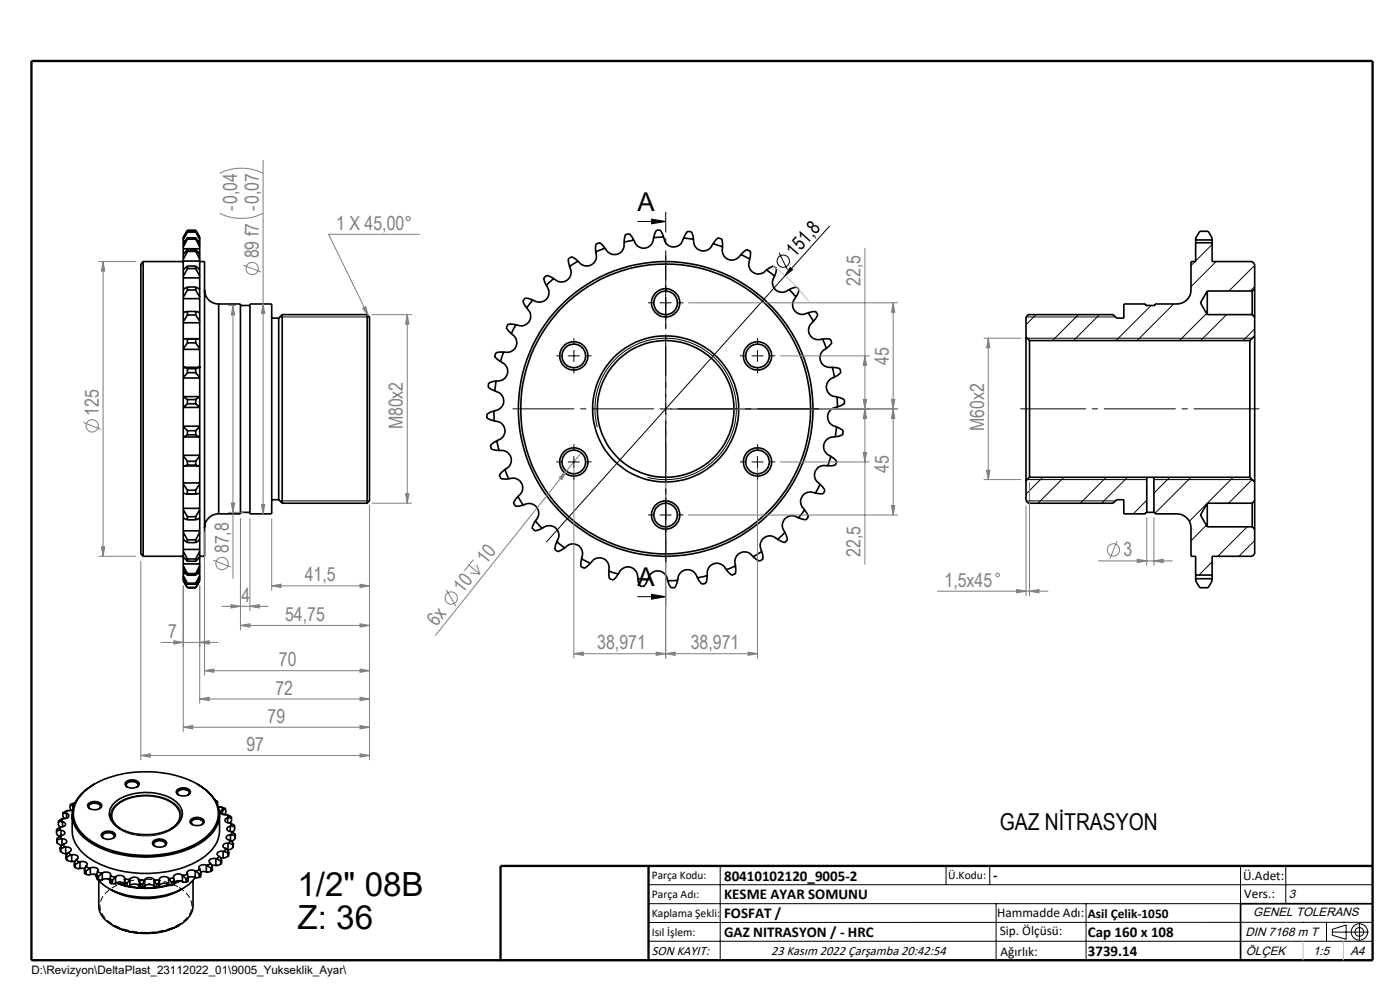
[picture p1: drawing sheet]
<svg xmlns="http://www.w3.org/2000/svg" width="297mm" height="210mm" viewBox="0 0 297 210" stroke-linecap="round" stroke-linejoin="round" font-family="sans-serif">
<g fill="none" stroke="#000" stroke-width=".35">
<path d="M30.4 55.5v62.5M30.4 55.5l-.5 .5v61.5l.5 .5M30.4 55.5h8.5M38.9 58.9v2.5M38.9 58.6v.3M38.9 55.4v1.9M38.9 55v.4M38.9 54v1M38.9 52.8v1.2M38.9 52.3v.5M38.9 51.7v.6M38.9 51.2v.5"/>
<path d="M38.9 50.8v.4M38.9 50.5v.3M38.9 50.5l.9-1.7h1.7l.9 1.7M38.9 58.9h3.5M38.9 55.4h3.5M38.9 52.8h3.5M38.9 51.2h.3M39.8 57l-.9 1.6M39.8 56.4a1.73 1.73 0 0 0-.9 2v.2M39.8 56.4v.6M39.8 53.3l-.9 1.7M39.8 52.9l-.9 1.1"/>
<path d="M39.8 52.9v.4M39.8 50.7l-.9 1.6M39.8 50.4l-.9 1.3M39.8 50.4v.3M39.8 49.2l-.9 1.6M39.8 49.1l-.9 1.4M39.8 49.1v.1M39.8 49.1h1.7M39.8 57h1.7M39.8 56.4h1.7M39.8 53.3h1.7M39.8 52.9h1.7"/>
<path d="M39.8 50.7h1.7M39.8 50.4h1.7M39.8 49.2h1.7M41.5 57l.9 1.6M41.5 56.4v.6M41.5 56.4a1.76 1.76 0 0 1 .9 2v.2M41.5 53.3l.9 1.7M41.5 52.9v.4M41.5 52.9l.9 1.1M41.5 50.7l.9 1.6M41.5 50.4v.3M41.5 50.4l.9 1.3"/>
<path d="M41.5 49.2l.9 1.6M41.5 49.1v.1M41.5 49.1l.9 1.4M42.1 51.2h.3M42.4 55.5h1v62.5h-1M42.4 58.9v2.5M42.4 58.6v.3M42.4 55.4v1.9M42.4 54v1M42.4 55v.4M42.4 52.8v1.2M42.4 52.3v.5"/>
<path d="M42.4 51.7v.6M42.4 51.2v.5M42.4 50.8v.4M42.4 50.5v.3M117.5 59.1l-1.6 1.4M117.5 59.1l-1.5-.7-.7 .6 .6 1.5M120.8 56.5a2.11 2.11 0 0 1-.5 2.9 2.11 2.11 0 0 1-2.8-.3M122.6 55.4l-1.8 1.1M122.6 55.4l-.6-.5-.8-.4-.7 .4 .3 1.6M126.4 53.4a2.11 2.11 0 0 1-1 2.8 2.11 2.11 0 0 1-2.8-.8M128.3 52.6l-1.9 .8M128.3 52.6l-1.1-1.1-.6 .2-.2 .1v1.6"/>
<path d="M132.4 51.4a2.12 2.12 0 0 1-1.5 2.5 2.12 2.12 0 0 1-2.6-1.3M134.5 50.9l-2.1 .5M134.5 50.9l-1.1-1.3-.7 .2-.3 1.6M138.7 50.4h-.1a2.1 2.1 0 0 1-1.8 2.2 2.1 2.1 0 0 1-2.3-1.7M140.8 50.3l-2.1 .1M140.8 50.3a2.12 2.12 0 0 0 2 2.1 2.12 2.12 0 0 0 2.2-1.9M140.8 50.3l-.7-1.5h-.5l-.4 .1-.5 1.5M145 50.5l2.1 .3M145 50.5l.8-1.4h.6l.3 .1 .4 1.6M147.1 50.8a2.12 2.12 0 0 0 1.7 2.4 2.12 2.12 0 0 0 2.5-1.5M151.3 51.7l2 .6M151.3 51.7l1-1.3 .8 .3 .2 1.6"/>
<path d="M153.3 52.3v.1a2.11 2.11 0 0 0 1.2 2.6 2.11 2.11 0 0 0 2.7-1M157.2 54l1.9 1M157.2 54l1.2-1.1 .6 .3 .2 .1-.1 1.7M159.1 55a2.1 2.1 0 0 0 .7 2.8 2.1 2.1 0 0 0 2.8-.6M162.6 57.2l1.7 1.4M162.6 57.2l1.4-.8 .5 .4 .2 .2-.4 1.6M164.3 58.6a2.11 2.11 0 0 0 .2 2.9 2.11 2.11 0 0 0 2.9-.1M253.6 51.5v4h-.9v6a2.95 2.95 0 0 1-3 3h-4.7v.3h-2v-.3h-4.6v3h-1.5l-.8-.8h-17.9l-.5 .5v4.3M253.6 50.9v.6M253.6 50.9v-.4l.9-1.4h1.8l.8 1.4v.4M253.6 51.5h3.5M253.6 50.9h3.5"/>
<path d="M257.1 50.9v.6M257.1 51.5v4h8.5l.6 .5v5.2M38.9 77.9v2.1M38.9 77.9l.9 .3M38.9 77.9h.1M38.9 73.9v.2M38.9 71.9h.9M38.9 71.9v2M38.9 74.1v3.8M38.9 68.5v3.4M38.9 68.1v.4M38.9 66.3v1.8"/>
<path d="M38.9 63.4v2.9M38.9 63v.4M38.9 77.9h3.5M38.9 74.1h3.5M38.9 68.5h3.5M38.9 63.4h3.5M39.3 71.9h2.6M39.8 79l-.9 1M39.8 78.2v.8M39.8 72.7l-.9 1.2M39.8 71.9v.8M39.8 66.8l-.9 1.3"/>
<path d="M39.8 66.1v.7M39.8 66.1l-.9 .2M39.8 61.5l-.9 1.5M39.8 60.9v.6M39.8 60.9l-.9 .5v1.6M39.8 79h1.7M39.8 78.2h1.7M39.8 72.7h1.7M39.8 71.9h1.7M39.8 66.8h1.7M39.8 66.1h1.7M39.8 61.5h1.7"/>
<path d="M39.8 60.9h1.7M41.5 79l.9 1M41.5 78.2v.8M41.5 72.7l.9 1.2M41.5 71.9v.8M41.5 71.9h.9M41.5 66.8l.9 1.3M41.5 66.1v.7M41.5 66.1l.9 .2M41.5 61.5l.9 1.5M41.5 60.9v.6M41.5 60.9l.9 .5"/>
<path d="M42.4 77.9l-.9 .3M42.4 77.9v2.1M42.4 77.9h.1M42.4 71.9v2M42.4 73.9v.2M42.4 74.1v3.8M42.4 68.5v3.4M42.4 66.3v1.8M42.4 68.1v.4M42.4 63.4v2.9M42.4 63v.4M42.4 61.4v1.6"/>
<path d="M43.4 61.5a2.99 2.99 0 0 0 3 3M46.4 64.5h4.6v44.5h-4.6M46.4 64.5v44.5M51 64.8h2M53 64.5h4.6v44.5h-4.6zM57.6 67.5h1.5M59.1 67.5v38.5M59.9 66.7v40M59.9 66.7h18M59.9 66.7l-.8 .8M77.9 66.7l.5 .5v39l-.5 .5M77.9 66.7v40"/>
<path d="M106.2 76.7a2.1 2.1 0 0 1 1.5 2.5 2.1 2.1 0 0 1-2.5 1.6M106.8 74.7l-.6 2M106.8 74.7l-1.6 .1-.3 .9 1.3 1M108.4 70.8h.1a2.11 2.11 0 0 1 1 2.7 2.11 2.11 0 0 1-2.7 1.2M109.4 68.9l-1 1.9M109.4 68.9l-1.6-.2-.3 .6-.1 .2 1 1.3M111.7 65.3l.1 .1a2.11 2.11 0 0 1 .4 2.8 2.11 2.11 0 0 1-2.8 .7M113 63.6l-1.3 1.7M113 63.6l-1.6-.4-.3 .4-.2 .3 .8 1.4M115.9 60.5v.1a2.11 2.11 0 0 1 0 2.9 2.11 2.11 0 0 1-2.9 .1M167.4 61.4l1.5 1.6M167.4 61.4l1.6-.5 .2 .2 .3 .4-.6 1.5"/>
<path d="M168.9 63a2.11 2.11 0 0 0-.3 2.9 2.11 2.11 0 0 0 2.8 .4M171.4 66.3l1.2 1.8M171.4 66.3l1.6-.2 .4 .4 .1 .3-.9 1.3M172.6 68.1l-.1 .1a2.12 2.12 0 0 0-.7 2.8 2.12 2.12 0 0 0 2.7 .9M174.5 71.9l.8 2M174.5 71.9h1.6l.2 .3 .2 .5-1.2 1.2M175.3 73.9a2.11 2.11 0 0 0-1.3 2.6 2.11 2.11 0 0 0 2.6 1.4M176.6 77.9l.4 2.1M176.6 77.9l1.6 .3 .1 .2 .1 .6-1.4 1M217.7 71.5v30.5M217.7 71.5l.7 .7M218.4 72.2v29"/>
<path d="M218.4 72.2h46.7M256.1 61.7v5M256.1 61.7l-1.4 2.5 1.4 2.5M256.1 66.7h9.5M256.1 61.7h9.5M265.1 72.2v29M265.6 61.7v5M265.6 66.7l.6 .5M266.2 71.3v31M266.2 61.2v6M266.2 67.2v4.1M266.2 71.3l-1.1 .9"/>
<path d="M266.2 61.2l-.6 .5M38.9 86.3v.1M38.9 84.2v2.1M38.9 84.2l.9 .6M38.9 84.1v.1M38.9 90.5l.9 .9M38.9 90.4v.1M38.9 90.5v2.2M38.9 92.7h.1M38.9 80v.2M38.9 96.8l.9 1.1M38.9 96.6v.2"/>
<path d="M38.9 96.8v2M38.9 86.4v4M38.9 80.2v3.9M38.9 92.7v3.9M38.9 98.8v3.6M38.9 86.4h3.5M38.9 84.1h3.5M38.9 90.4h3.5M38.9 92.7h3.5M38.9 80.2h3.5M38.9 96.6h3.5M39.1 98.8h3.1"/>
<path d="M39.8 85.6l-.9 .7M39.8 84.8v.8M39.8 91.4v.8M39.8 92.2l-.9 .5M39.8 97.9v.8M39.8 98.7l-.9 .1M39.8 85.6h1.7M39.8 84.8h1.7M39.8 91.4h1.7M39.8 92.2h1.7M39.8 97.9h1.7M39.8 98.7h1.7"/>
<path d="M41.5 85.6l.9 .7M41.5 84.8v.8M41.5 92.2l.9 .5M41.5 91.4v.8M41.5 98.7l.9 .1M41.5 97.9v.8M42.4 84.2l-.9 .6M42.4 84.2v2.1M42.4 86.3v.1M42.4 84.1v.1M42.4 90.5l-.9 .9M42.4 90.5v2.2"/>
<path d="M42.4 90.4v.1M42.4 92.7h.1M42.4 80v.2M42.4 96.8l-.9 1.1M42.4 96.6v.2M42.4 96.8v2M42.4 86.4v4M42.4 80.2v3.9M42.4 92.7v3.9M42.4 98.8v3.6M104.8 87.2v2.1M104.8 87.2l-1.5 .7v.7l.8 .5 .7 .2"/>
<path d="M104.8 89.3h.1a2.1 2.1 0 0 1 2.2 1.9 2.1 2.1 0 0 1-1.7 2.3M105 82.9v.1a2.11 2.11 0 0 1 1.9 2.2 2.11 2.11 0 0 1-2.1 2M105.2 80.8l-.2 2.1M105.2 80.8l-1.5 .4-.1 .6-.1 .3 1.5 .8M105.4 93.5l.4 2.1M105.4 93.5l-1.4 .9 .2 .9 1.6 .3M105.8 95.6h.1a2.12 2.12 0 0 1 2.5 1.4 2.12 2.12 0 0 1-1.3 2.6M107.1 99.6l.8 2M107.1 99.6l-1.2 1.1 .3 .8 1.7 .1M175.6 98.8h-.1a2.11 2.11 0 0 0-2.6 1.2 2.11 2.11 0 0 0 1.1 2.7M176.2 96.8l-.6 2M176.2 96.8l1.3 1.1-.3 .8-1.6 .1"/>
<path d="M177 80a2.11 2.11 0 0 0-1.7 2.4 2.11 2.11 0 0 0 2.3 1.8M177.2 92.7h-.1a2.12 2.12 0 0 0-2.3 1.6 2.12 2.12 0 0 0 1.4 2.5M177.5 90.5l-.3 2.2M177.5 90.5l1.4 .9-.1 .5v.3l-1.6 .5M177.6 84.2l.1 2.1M177.6 84.2l1.5 .6v.2v.6l-1.4 .7M177.7 86.3l-.1 .1a2.1 2.1 0 0 0-2 2 2.1 2.1 0 0 0 1.9 2.1M30.4 118h8.5M38.9 102.7l.9 1.3M38.9 102.4v.3M38.9 102.7v1.9M38.9 104.6v3.2"/>
<path d="M38.9 108.2l.9 1.4M38.9 107.8v.4M38.9 109.8l.9 .5M38.9 108.2v1.6M38.9 109.8v2.8M38.9 113l.9 1.5M38.9 112.6v.4M38.9 114.4l.9 .7M38.9 113v1.4M38.9 114.4v2.1M38.9 117l.9 1.6M38.9 116.5v.5"/>
<path d="M38.9 118.1l.9 1M38.9 117v1.1M38.9 118.1v1.5M38.9 119.6v.4M38.9 102.4h3.5M38.9 107.8h3.5M38.9 112.6h3.5M38.9 116.5h3.5M38.9 119.6h3.5M39.5 104.8h2.2M39.8 104v.8l-.9-.2M39.8 109.6v.7"/>
<path d="M39.8 114.5v.6M39.8 118.6v.5M39.8 104h1.7M39.8 109.6h1.7M39.8 110.3h1.7M39.8 114.5h1.7M39.8 115.1h1.7M39.8 118.6h1.7M39.8 119.1h1.7M41.5 104v.8l.9-.2M41.5 109.6v.7M41.5 114.5v.6"/>
<path d="M41.5 118.6v.5M42.4 102.7l-.9 1.3M42.4 102.4v.3M42.4 102.7v1.9M42.4 104.6v3.2M42.4 108.2l-.9 1.4M42.4 107.8v.4M42.4 109.8l-.9 .5M42.4 108.2v1.6M42.4 109.8v2.8M42.4 114.4l-.9 .7M42.4 113l-.9 1.5"/>
<path d="M42.4 113v1.4M42.4 112.6v.4M42.4 114.4v2.1M42.4 118.1l-.9 1M42.4 117l-.9 1.6M42.4 117v1.1M42.4 116.5v.5M42.4 118.1v1.5M42.4 119.6v.4M46.4 109a2.99 2.99 0 0 0-3 3M51 108.7h2M57.6 106h1.5"/>
<path d="M59.1 106l.8 .7M59.9 106.7h18M107.9 101.6a2.11 2.11 0 0 1 2.8 .9 2.11 2.11 0 0 1-.8 2.8M109.9 105.3l1.1 1.8M109.9 105.3l-1 1.4 .4 .5 .1 .2 1.6-.3M111 107.1h.1a2.1 2.1 0 0 1 2.8 .5 2.1 2.1 0 0 1-.3 2.9M113.6 110.5l1.4 1.6M113.6 110.5l-.7 1.6 .6 .5 1.5-.5M115 112.1v-.1a2.11 2.11 0 0 1 2.9 .1 2.11 2.11 0 0 1 .2 2.8M118.1 114.9l1.7 1.3M118.1 114.9l-.4 1.6 .4 .4 .3 .1 1.4-.8M119.8 116.2a2.12 2.12 0 0 1 2.9-.5 2.12 2.12 0 0 1 .7 2.8"/>
<path d="M123.4 118.5l1.8 1M123.4 118.5l-.2 .8 .1 .9 .7 .4 1.2-1.1M125.2 119.5h.1a2.11 2.11 0 0 1 2.7-1 2.11 2.11 0 0 1 1.2 2.6M159.8 118.1a2.12 2.12 0 0 0-2.8-.8 2.12 2.12 0 0 0-1 2.7M161.6 117l-1.8 1.1M161.6 117l.3 1.6-.2 .1-.6 .4-1.3-1M165 114.4h-.1a2.12 2.12 0 0 0-2.9-.3 2.12 2.12 0 0 0-.4 2.9M166.5 113l-1.5 1.4M166.5 113l.6 1.5-.6 .5-1.5-.6M169.4 109.8a2.1 2.1 0 0 0-2.9 .3 2.1 2.1 0 0 0 0 2.9M170.7 108.2l-1.3 1.6M170.7 108.2l.8 1.4-.3 .4-.2 .3-1.6-.5"/>
<path d="M173 104.6h-.1a2.11 2.11 0 0 0-2.7 .7 2.11 2.11 0 0 0 .5 2.9M174 102.7l-1 1.9M174 102.7l1 1.3-.2 .4-.2 .4-1.6-.2M217.7 102v4.2l.5 .5h17.9l.8-.7h1.5v3h4.6v-.3h.3M218.4 101.2h24.9M218.4 101.2l-.7 .8M243.3 101.2h1.5M243.3 108.7h1.5M243.3 101.2v7.5M244.8 108.7h.2v.3h4.7a3 3 0 0 1 3 3v6h.9v4M244.8 101.2h20.3M244.8 101.2v7.5"/>
<path d="M256.1 106.7v5.1M256.1 106.7h9.5M256.1 106.7l-1.4 2.5 1.4 2.6M256.1 111.8h9.5M265.1 101.2l1.1 1.1M265.6 106.7v5.1M265.6 111.8l.6 .4M266.2 106.2v6M266.2 102.3v3.9M266.2 112.2v5.3l-.6 .5h-8.5v4M266.2 106.2l-.6 .5M38.9 120l.9 1.7"/>
<path d="M38.9 120.9l.9 1.1M38.9 120v.9M38.9 120.9v.8M38.9 122.1l.9 1.6M38.9 121.7v.4M38.9 122.6l.9 1.3M38.9 122.1v.5M38.9 123.1l.9 1.5M38.9 122.7v.4M38.9 123.1l.9 1.6M38.9 121.7h.6M38.9 122.6v.1"/>
<path d="M38.9 122.7h.1M39.8 121.7v.3M39.8 123.7v.2M39.8 124.7h1.7M39.8 121.7h1.7M39.8 122h1.7M39.8 123.7h1.7M39.8 123.9h1.7M39.8 124.6h1.7M39.8 124.6v.1M41.5 121.7v.3M41.5 123.7v.2"/>
<path d="M41.5 124.6v.1M41.8 121.7h.6M42.3 122.7h.1M42.4 120.9l-.9 1.1M42.4 120l-.9 1.7M42.4 120v.9M42.4 120.9v.8M42.4 122.1l-.9 1.6M42.4 121.7v.4M42.4 122.6l-.9 1.3M42.4 122.1v.5M42.4 123.1l-.9 1.5"/>
<path d="M42.4 122.7v.4M42.4 123.1l-.9 1.6M42.4 122.6v.1M129.2 121.1l2 .7M129.2 121.1l.1 1.7 .8 .2 1.1-1.2M131.2 121.8v-.1a2.11 2.11 0 0 1 2.5-1.4 2.11 2.11 0 0 1 1.6 2.4M135.3 122.7l2.1 .3M135.3 122.7l.4 1.6 .5 .1h.4l.8-1.4M137.4 123v-.1a2.11 2.11 0 0 1 2.3-1.8 2.11 2.11 0 0 1 1.9 2.1M143.8 123.1l-2.2 .1M143.8 123.1l-.3 .8-.4 .8h-.8l-.7-1.5M148 122.6l-.1-.1a2.11 2.11 0 0 0-2.3-1.6 2.11 2.11 0 0 0-1.8 2.2"/>
<path d="M150 122.1l-2 .5M150 122.1l-.2 1.6-.9 .2-.9-1.3M154.1 120.9v-.1a2.12 2.12 0 0 0-2.7-1.2 2.12 2.12 0 0 0-1.4 2.5M156 120l-1.9 .9M156 120v1.7l-.6 .2-.2 .1-1.1-1.1M253.6 122v.8M253.6 122.8v.4l.9 1.5h1.8l.8-1.5v-.4M253.6 122h3.5M253.6 122.8h3.5M257.1 122v.8M12 176.2v.7l.6 .5M12.1 177.9v.2"/>
<path d="M12.1 177.9v.9M12.1 178.8l1.1 .5M12.1 178.1v.7M12.4 174.3v.7l.4 .5M12.7 176.1h.2M12.7 176.1l-.7 .1M12.8 175.5l-.1 .6M12.8 179.7l.1 .3M12.8 179.7v.8l.1 .2M12.8 175.5l-.8 .5v.2M12.8 177.3l.1 .6M12.8 177.3l-.7 .6"/>
<path d="M12.9 180v.7M12.9 177.9h.3M12.9 176.1a.55 .55 0 0 1 .8 .3 .55 .55 0 0 1-.3 .7l-.6 .2M12.9 177.9l-.8 .2M12.9 176.1v1.2M13.1 174.2l.2 .1M13.1 174.2l-.7 .1M13.2 177.9a.76 .76 0 0 1 .9 .8l-.7 .4M13.2 177.9v1.4M13.3 174.3a.57 .57 0 0 1 .6 .6 .57 .57 0 0 1-.7 .5l-.4 .1M13.3 174.3v1.1M13.3 173.6l-.2 .6"/>
<path d="M13.3 173.6l-.8 .5-.1 .2M13.3 172.5v.7l.4 .4M13.4 179.1l.3 .6M13.4 179.1l-.6 .6M13.7 179.7h.2M13.7 179.7l-.8 .3M13.9 179.7a.79 .79 0 0 1 1.2 .7l-.6 .4M13.9 172.5h.2M13.9 172.5h-.6M13.9 179.7v1.4M14.1 172.5a.55 .55 0 0 1 .5 .7 .55 .55 0 0 1-.7 .4h-.6M14.1 172.5v1.1"/>
<path d="M14.3 171.9l-.4 .6M14.3 171.9l-.8 .4-.2 .2M14.9 170.8l1-.5-.6 .5M14.9 170.8h.4M14.9 170.8v.7l.2 .4M15.3 170.8l.2 .1M15.3 172.8v3.4a8.2 8.2 0 0 0 4.9 6.6 24.4 24.4 0 0 0 22.2-.4 7.6 7.6 0 0 0 4.2-6.2v-3.4M15.4 171.9h-1.1M15.5 170.9l.1 .1M15.5 170.9v.6M17.9 167.9a20.3 20.3 0 0 1 14-4.2 19.3 19.3 0 0 1 12.3 4.4 5.9 5.9 0 0 1-.2 9.1 19.8 19.8 0 0 1-14 4.2 19.9 19.9 0 0 1-11.9-4 5.9 5.9 0 0 1-.2-9.5zM18.7 170.6a1.92 1.92 0 0 1 2.9 .2 1.38 1.38 0 0 1-2 .9 .89 .89 0 0 1-.9-1.1z"/>
<path d="M19.1 171.5a.59 .59 0 0 1-.2-.6 .59 .59 0 0 1 .6-.4 1.26 1.26 0 0 1 1.8 .7l-.3 .3M20.1 166.3a8.2 8.2 0 0 0-4.8 6.4 8 8 0 0 0 4.9 6.6 24.3 24.3 0 0 0 22.2-.4 7.6 7.6 0 0 0 4.2-6.3 7.6 7.6 0 0 0-4.1-5.9l-.7-.4M21.7 176.7a1.97 1.97 0 0 1 2.8 .4 1.48 1.48 0 0 1-2.2 .8 .73 .73 0 0 1-.7-.4 .73 .73 0 0 1 .1-.8zM22 177.8a.64 .64 0 0 1-.2-.8 .64 .64 0 0 1 .8-.3 1.2 1.2 0 0 1 1.6 .8l-.2 .3M24.3 170.2a11.3 11.3 0 0 1 10.3-1.5 5 5 0 0 1 4.1 3.9 4.7 4.7 0 0 1-3.7 3.8 11.8 11.8 0 0 1-10.4-1.3 2.97 2.97 0 0 1-.3-4.9zM25.6 175.9a3.1 3.1 0 0 1-1.9-2.8 3.1 3.1 0 0 1 1.7-2.9 11 11 0 0 1 11.4 .3 2.96 2.96 0 0 1-.4 5.2l-.2 .2M26.7 165.9a1.97 1.97 0 0 1 2.8 .3 1.48 1.48 0 0 1-2.1 .9 .73 .73 0 0 1-.7-.4 .73 .73 0 0 1 0-.8zM27.1 167a.59 .59 0 0 1-.3-.7 .59 .59 0 0 1 .6-.4 1.28 1.28 0 0 1 1.9 .7l-.3 .4M32.6 178.4a2.01 2.01 0 0 1 2.7 .3 1.4 1.4 0 0 1-1.9 1 .81 .81 0 0 1-.9-.4 .81 .81 0 0 1 .1-.9zM32.9 179.5a.66 .66 0 0 1-.2-.8 .66 .66 0 0 1 .7-.3 1.25 1.25 0 0 1 1.7 .8l-.3 .3M37.6 167.5a2.01 2.01 0 0 1 2.8 .4 1.4 1.4 0 0 1-1.9 .9 .81 .81 0 0 1-.9-.3 .81 .81 0 0 1 0-1zM37.9 168.7a.59 .59 0 0 1-.2-.7 .59 .59 0 0 1 .6-.4 1.28 1.28 0 0 1 1.8 .7l-.2 .4"/>
<path d="M40.5 173.8a1.8 1.8 0 0 1 2.8 .5 1.86 1.86 0 0 1-2.9 .2zM40.9 174.9a.59 .59 0 0 1-.3-.7 .59 .59 0 0 1 .6-.4 1.49 1.49 0 0 1 1.9 .6l-.3 .5M45.6 169.8l.5 .3M46.1 170.1h-.2M46.1 170.1v.6M46.9 171.2h-.6M46.9 171.2l.5 .5M46.9 171.2l.8 .3 .2 .2M47.2 171.8a.52 .52 0 0 0-.4 .5 .52 .52 0 0 0 .5 .5h.9M47.2 171.8v.9M47.4 171.7l-.2 .1M47.4 171.7h.5"/>
<path d="M47.9 171.7v.7l-.3 .4M48.2 172.8l.3 .6M48.2 172.8l.8 .4 .1 .3M48.3 173.5a.58 .58 0 0 0-.6 .6 .58 .58 0 0 0 .8 .5h.2M48.3 173.5v1M48.4 178.8h.2M48.4 178.8a.72 .72 0 0 0-.8 .2 .72 .72 0 0 0-.2 .7l.5 .3M48.4 178.8v1.5M48.5 173.4l-.2 .1M48.5 173.4l.6 .1M48.6 178.8l.8 .3M48.7 174.6h.2"/>
<path d="M48.8 178.3l-.2 .5M48.8 178.3l.7 .6M48.9 175.3a.58 .58 0 0 0-.8 .5 .58 .58 0 0 0 .7 .6h.4M48.9 175.3v1.1M48.9 177.1h.2M48.9 177.1a.6 .6 0 0 0-.8 .2 .6 .6 0 0 0 .2 .8l.5 .2M48.9 177.1v1.2M48.9 174.6l.2 .6M48.9 174.6l.8 .5 .1 .2M49.1 175.2l-.2 .1M49.1 175.2l.7 .1M49.1 173.5v.7l-.3 .4"/>
<path d="M49.2 176.4l-.1 .7M49.2 176.4l.7 .6M49.4 179.8l-1 .5M49.4 179.1v.7M49.5 178.9l-.1 .2M49.5 178.9l-.1 .9M49.8 175.3v.8l-.6 .4M49.9 178l-.8 .5M49.9 177v.2l-.8-.1M49.9 177.7v.3M49.9 177v1M12.9 180.7l1 .4"/>
<path d="M13.9 181.1h.4M14 181.5l.2 .2M14 181.5v.7l.2 .3M14.2 182.5l1 .2M14.2 181.7v.8M14.5 180.8l.5 .6M14.5 180.8l-.5 .7M15 181.4l-.8 .3M15.2 181.3a.89 .89 0 0 1 1.3 .8l-.4 .3M15.2 181.3l-.2 .1M15.2 182.7l.7 .1M15.2 181.3v1.4"/>
<path d="M15.7 183.2l.3 .1M15.7 183.2v.7l.3 .2M16 184.1l1 .1M16 183.3v.8M16.1 182.4l.7 .5M16.1 182.4l-.4 .8M16.8 182.9l-.8 .4M17 182.8a1.1 1.1 0 0 1 1.5 .6l-.3 .4M17 182.8l-.2 .1M17 184.2h1M17 182.8v1.4M17.9 184.6l.3 .1"/>
<path d="M17.9 184.6v.7l.3 .2M18.2 183.8l.8 .4M18.2 183.8l-.3 .8M18.2 185.5l1 .1M18.2 184.7v.8M19 184.2l-.8 .5M19.2 184.1a1.07 1.07 0 0 1 1.6 .6l-.1 .3M19.2 184.1l-.2 .1M19.2 185.6l.8-.2 .5 .2M19.2 184.1v1.5M20.1 185.4l.4 .8M20.5 185.8l.4 .1"/>
<path d="M20.5 185.8v.7l.4 .1M20.7 185l.9 .3M20.7 185l-.2 .8M20.9 186.6h.8M20.9 185.9v.7M21 186.7v5.5a5.3 5.3 0 0 0 3.6 4.4 15.5 15.5 0 0 0 14.2-.8 4.7 4.7 0 0 0 2.2-3.6v-5.5M21.6 185.3l-.7 .6M21.7 185.2a1.23 1.23 0 0 1 1.8 .4l-.1 .2M21.7 185.2l-.1 .1M21.7 185.2v1.4M22.9 186.5l.5 .2a1.45 1.45 0 0 0-1.7-.1M23.4 186.3v1.1"/>
<path d="M23.4 185.8l1 .3M23.4 185.8v.8M23.4 186.6l.4 .2M23.4 187.4l.4 .1M23.4 186.6v.8M23.5 188.7a15.5 15.5 0 0 0 14.9 0M23.8 186.8v.7M23.9 196.2a15 15 0 0 0 14.1 0M24.4 186.1l-.6 .7M24.5 186a1.15 1.15 0 0 1 1.9 .4M24.5 186l-.1 .1M24.5 187.4a1.34 1.34 0 0 1 1.9 .2"/>
<path d="M24.5 187.4l-.7 .1M24.5 186v1.4M24.7 187.3l1.7 .6M24.8 187.2l1.6 .6M26.4 186.4l1.1 .2M26.4 186.4l.2 .8M26.4 187.9l.2 .1M26.4 186.4v1.5M26.6 187.2l.4 .1M26.6 188h.4M26.6 187.2v.8M27 187.3v.7"/>
<path d="M27.4 188l.3 .1a18.9 18.9 0 0 0 5.8 .1M27.5 186.6l-.5 .7M27.6 186.5a1.3 1.3 0 0 1 1.9 .1M27.6 186.5l-.1 .1M27.6 187.9a1.34 1.34 0 0 1 1.9 .2M27.6 187.9l-.1 .1h-.5M27.6 186.5v1.4M29.5 186.6l.1 .2M29.5 188.1l.3 .2M29.5 186.6v1.5M29.6 186.8h1M29.6 186.8l.2 .7"/>
<path d="M29.8 187.5l.5 .1M29.8 188.3h.5M29.8 187.5v.8M30.3 187.6v.7M30.6 186.8l-.3 .8M30.7 186.6l-.1 .2M30.7 188.1l-.4 .2M30.7 186.6v1.5M31.4 187.6h.4M32.7 186.6v.1M32.7 186.6a1.26 1.26 0 0 0-2 0M32.7 188a1.29 1.29 0 0 0-2 .1"/>
<path d="M32.7 188v.2h.5M32.7 186.6v1.4M32.7 186.7l.5 .8M33.2 187.5v.7M33.6 187.5h-.4M33.6 188.2h-.4M33.6 187.5v.7M33.8 186.5v.1M33.8 186.6l-1.1 .1M33.8 186.6l-.2 .9M33.8 188l-.2 .2M33.8 186.5v1.5"/>
<path d="M35.8 186.3l.1 .1M35.8 186.3a1.33 1.33 0 0 0-2 .2M35.8 187.7a1.27 1.27 0 0 0-2 .3M35.8 187.7l.1 .1M35.8 187.7l-2.1 .5M35.8 186.3v1.4M35.8 187.8a19.5 19.5 0 0 1-8.7 .3M35.9 186.4l.5 .7M35.9 187.8h.5M36.4 187.1v.7M36.8 187l-.4 .1M36.8 187.7l-.4 .1"/>
<path d="M36.8 187v.7M36.9 186.2l-1 .2M36.9 186.2l-.1 .8M36.9 187.6l-.1 .1M36.9 186.4v1.2M38.1 186.8l-1.2 .6M38.2 186.9l-1.3 .6M38.7 185.6l.1 .1M38.7 185.6a1.31 1.31 0 0 0-1.9 .3l.1 .3M38.7 187.1a1.39 1.39 0 0 0-1.8 .1M38.7 187.1h.8M38.7 185.6v1.5"/>
<path d="M38.8 185.7l.7 .7M39.5 186.4v.7M39.8 185.4l-1 .3M39.8 185.4l.1 .9-.4 .1M39.9 186.1v.9l-.4 .1M41.4 186.1a10.5 10.5 0 0 1-7.1 3.9 16.6 16.6 0 0 1-12.1-2.1l-1.4-1.3M41.4 184.7l.2 .1M41.4 184.7a1.12 1.12 0 0 0-1.7 .5l.1 .2M41.4 186.2a1.53 1.53 0 0 0-1.5 0M41.4 184.7v1.5M41.6 184.8l.7 .6M42.3 186.1l-.9 .1"/>
<path d="M42.3 185.4v.7M42.4 184.4l-.8 .4M42.4 184.4l.2 .8M42.6 185.2l-.3 .2M42.6 185.2v.7l-.3 .2M43.8 183.5l.2 .1M43.8 183.5a1.11 1.11 0 0 0-1.6 .6l.2 .3M43.8 185l-.6-.2-.6 .2M43.8 183.5v1.5M44 183.6l.7 .5M44.7 183.2l-.7 .4M44.7 183.2l.3 .7"/>
<path d="M44.7 184.8l-.9 .2M44.7 184.1v.7M44.9 183.6h.9M45 183.9l-.3 .2M45 183.9v.8l-.3 .1M45.8 182.1l.2 .1M45.8 182.1a.97 .97 0 0 0-1.4 .7l.3 .4M45.8 182.1v1.5M46 182.2l.8 .4M46.6 181.7l-.6 .5M46.6 181.7l.4 .7M46.8 183.3l-1 .3"/>
<path d="M46.8 182h.5M46.8 182.6v.7M47 182.4l-.2 .2M47 182.4v.7l-.2 .2M47.3 180.5l.3 .1M47.3 180.5a.92 .92 0 0 0-1.2 .8l.5 .4M47.3 180.5v1.5M47.6 180.6l.8 .3M47.9 180l-.3 .6M47.9 180l.6 .7M48.2 180.3h.2M48.4 181.7l-1.1 .3"/>
<path d="M48.4 180.9v.8M48.5 180.7l-.1 .2M48.5 180.7v.7l-.1 .3M291.2 191.7h-28v12M106.2 203.7h185"/>
<circle cx="121.7" cy="75.5" r="3"/>
<circle cx="121.7" cy="75.5" r="2.51"/>
<circle cx="141.2" cy="64.2" r="2.51"/>
<circle cx="141.2" cy="64.2" r="3"/>
<circle cx="160.7" cy="75.5" r="3"/>
<circle cx="160.7" cy="75.5" r="2.51"/>
<circle cx="121.7" cy="98" r="3"/>
<circle cx="121.7" cy="98" r="2.51"/>
<circle cx="141.2" cy="86.8" r="15.5"/>
<circle cx="141.2" cy="86.7" r="31.3"/>
<circle cx="141.2" cy="86.7" r="14.5"/>
<circle cx="141.2" cy="86.8" r="30.7"/>
<circle cx="160.7" cy="98" r="3"/>
<circle cx="160.7" cy="98" r="2.51"/>
<circle cx="141.2" cy="109.2" r="2.51"/>
<circle cx="141.2" cy="109.2" r="2.99"/>
</g>
<g fill="none" stroke="#000" stroke-width=".21">
<path d="M135.2 47h6M138.2 46.5l3 .5-3 .5zM165.3 53.6l1.7 3.6M166.5 58.5l-50.6 56.5M167.6 56.8l.5 .4-1.6 1.3zM176 47.9l-9.5 10.6M253.5 55.5l-.8 .8M257.1 51.8l-3.5 3.5M258 55.5l-5.3 5.3M266.2 56.3l-5.5 5.4M59.4 67.2h19M120.5 75.5h2.5"/>
<path d="M121.7 74.3v2.5M139.9 64.2h2.6M141.2 63v2.5M159.5 75.5h2.5M160.7 74.3v2.5M217.7 67.2h18.9M217.9 71.7h47.7M219.8 66.7l-2.1 2.2M228.8 66.7l-5.5 5.5M233.3 66.7l-5.5 5.5M244.2 64.8l-7.5 7.4M249 64.5l-7.8 7.7"/>
<path d="M256 66.5l-5.8 5.7M260.2 66.7l-5.5 5.5M266.2 69.8l-2.5 2.4M266.2 60.8l-1 .9M120.5 98h2.5M121.7 96.8v2.4M126.7 90.6a15 15 0 0 1 13.2-18.8 15 15 0 0 1 16.3 16.3 15 15 0 0 1-18.9 13.1M139.9 86.7h2.6M141.2 85.5v2.5M159.5 98h2.5M160.7 96.8v2.4M59.4 106.2h19"/>
<path d="M139.9 109.2h2.6M141.2 108v2.5M217.7 106.2h18.9M217.9 101.7h25.4M221.2 101.2l-3.5 3.6M225.7 101.2l-5.5 5.5M234.7 101.2l-5.5 5.5M239.2 101.2l-5.5 5.5M243.3 106.1l-2.9 2.9M244.8 101.7h20.8l-5 5M248.1 101.2l-3.3 3.4M252.7 101.2l-7.7 7.7"/>
<path d="M255.9 111.4l-3.2 3.3M256 106.8l-3.7 3.8M257.1 119.2l-2.7 2.8M261.6 101.2l-5.5 5.5M264.6 111.8l-6.3 6.2M266.2 114.7l-3.4 3.3M135.2 126.6h6M138.2 126.1l3 .5-3 .5zM24.4 170.8a10.6 10.6 0 0 1 9.1-1.9 6 6 0 0 1 4.9 3.5 3.5 3.5 0 0 1-2.2 3.7 11.3 11.3 0 0 1-11.5-.7 2.9 2.9 0 0 1-.3-4.6zM137.6 187.7h153.6M137.6 191.7h153.6M137.6 199.7h153.6"/>
<path d="M152.8 183.7v20M200.7 183.7v4M210 183.7v4M211.3 191.7v12M230.4 191.7v12M263.2 183.7v20M272.8 183.7v8M276.4 195.6h.1M281.4 195.6v4.1M282.6 197.7h7.8M282.6 197.1l3-.9v3l-3-.8zM285 195.6h.1"/>
<path d="M288.4 195.8v3.8M291.2 195.6l-153.6 .1"/>
<circle cx="166.2" cy="55.4" r="1.3"/>
<circle cx="288.4" cy="197.7" r="1.74"/>
<circle cx="288.4" cy="197.7" r=".93"/>
</g>
<g fill="none" stroke="#808080" stroke-width=".21">
<path d="M46.6 36.8a10.5 10.5 0 0 1 9.2 0M55.8 33.9v75.1M20.9 55.5h8M21.9 55.5l.3 2h-.7zM21.9 55.5v62.5M46.6 45.3a10.5 10.5 0 0 0 9.2 0M51.6 56.2l3.8 1.5M89 49.7h-19.3l8.4 17.3M183.5 52.6v67.2M48.4 64.8h1.6M49.4 64.8l.4 2h-.7zM49.4 64.8v58"/>
<path d="M55.8 64.5l.4 2h-.7zM76.9 65.4l.7-.4 .5 2zM78.9 66.7h8.5M86.4 66.7l.3 2h-.7zM86.4 66.7v40M146 64.2h44.5M165.5 75.5h19M183.5 75.5l.3 2h-.7zM189.5 64.2l.3 2h-.7zM189.5 64.2v45M208.7 71.7h7.9M209.7 71.7l.3 2.1h-.7z"/>
<path d="M209.7 71.7v30M17.7 89.6l3.7 1.5M120.2 99.9l-27.9 35M121.7 99v40.7M123.3 96.1l-3.1 3.8M141.2 87.8v51.9M142.2 86.7h48.3M160.7 99v40.7M165.5 98h19M183.1 84.7h.7l-.3 2zM183.1 96h.7l-.3 2zM183.5 86.7l.3 2.1h-.7z"/>
<path d="M189.1 84.7h.7l-.3 2zM189.5 86.7l.3 2.1h-.7zM209.3 99.8h.7l-.3 1.9zM20.9 118h8M21.5 116h.7l-.3 2zM29.9 119v42.2M43.4 112.7v30.6M45.2 118.8l3.8 1.5M48.4 108.7h3.4M49.1 106.7h.7l-.4 2zM51 110v23.7M53 110v19.6"/>
<path d="M55.5 107h.7l-.4 2zM57.6 110v15.3M78.4 107.2v54M78.9 106.7h8.5M86 104.7h.7l-.3 2zM99.5 119.9l2.3 1.9M100.4 118.7l-1.9 2.4M101.1 119.8l.7 2M118.6 101.3l1.6-1.4-1 1.8zM146 109.2h44.5M189.1 107.2h.7l-.3 2zM208.7 101.7h7.9"/>
<path d="M217.7 107.2v19.2M218.4 102.3v24.1M233 119h15.8M237 114.8l-1.6 3.7M241.3 118.6l2 .4-2 .3zM243.3 109.7v10.3M244.8 119l2-.4v.7zM244.8 109.7v10.3M34.1 136.3h12.3M36.9 135.9l2 .4-2 .3zM38.9 124.2v31M42.4 136.3l2-.4v.7z"/>
<path d="M42.4 124.2v25.1M47 128.6h10M49 128.3l2 .3-2 .4zM51 132.7l2-.4v.7zM51 132.7h27.4M53 128.6l2-.3v.7zM57.6 124.3l2-.4v.7zM57.6 124.3h20.8M76.4 123.9l2 .4-2 .3zM76.4 132.3l2 .4-2 .3zM94.7 125.1l2 3.5M99.7 121.5l2.1 .3"/>
<path d="M121.7 138.7l2-.4v.7zM121.7 138.7h39M139.2 138.3l2 .4-2 .3zM141.2 138.7l2-.4v.7zM158.7 138.3l2 .4-2 .3zM198.8 125.4h23.6M215.7 125.1l2 .3-2 .4zM218.4 125.4l2-.3v.7zM38.9 154.3l2-.4v.7zM38.9 154.3h39.5M42.4 148.3l2-.4v.7zM42.4 148.3h36"/>
<path d="M43.4 142.3l2-.4v.7zM43.4 142.3h35M76.4 147.9l2 .4-2 .3zM76.4 153.9l2 .4-2 .3zM76.4 141.9l2 .4-2 .3zM76.4 159.9l2 .4-2 .3zM29.9 160.3l2-.4v.7zM29.9 160.3h48.5"/>
<circle cx="53.5" cy="57" r="1.3"/>
<circle cx="19.5" cy="90.3" r="1.3"/>
<circle cx="47.1" cy="119.5" r="1.3"/>
<circle cx="236.2" cy="116.6" r="1.31"/>
<circle cx="95.7" cy="126.9" r="1.3"/>
<circle cx="211.6" cy="121.9" r=".37"/>
</g>
<path d="M164 56.4a35.9 35.9 0 0 1 7.6 7.6M272.8 195.6h.1M276.4 199.7v4M285 199.7v4" fill="none" stroke="#c0c0c0" stroke-width=".21"/>
<path d="M37.9 188.2a14.8 14.8 0 0 0-14.8 .7 3.9 3.9 0 0 0 .1 6.7 14.6 14.6 0 0 0 15.7-.1 3.9 3.9 0 0 0-.2-6.7l-.8-.6" fill="none" stroke="#000" stroke-width=".21" stroke-dasharray="1.3 .6" stroke-dashoffset="-.1" stroke-linecap="butt"/>
<path d="M267.2 86.7h-50.8" fill="none" stroke="#000" stroke-width=".21" stroke-dasharray="15.2 1.3 1.3 1.3" stroke-dashoffset="1.3" stroke-linecap="butt"/>
<path d="M141.2 45v83.6" fill="none" stroke="#000" stroke-width=".21" stroke-dasharray="6.3 1.3 1.3 1.3" stroke-dashoffset="2" stroke-linecap="butt"/>
<path d="M6.7 12.9h284.5v190.8h-284.5zM137.6 183.7v20M291.2 183.7h-185v20" fill="none" stroke="#000" stroke-width=".5"/>
<path d="M138.7 86.7h-30M141.2 84.2v-30M141.2 89.2v30M143.7 86.7h30" fill="none" stroke="#000" stroke-width=".21" stroke-dasharray="15.2 1.3 1.3 1.3" stroke-dashoffset="2.1" stroke-linecap="butt"/>
<g fill="none" stroke="#000" stroke-width=".21" stroke-dasharray="15.2 1.3 1.3 1.3" stroke-linecap="butt">
<path d="M119.2 75.5h-1.2M121.7 73v-1.3M121.7 78v1.2M124.2 75.5h1.3M138.7 64.2h-1.2M141.2 61.7v-1.2M141.2 66.7v1.3M143.7 64.2h1.3M158.2 75.5h-1.2M160.7 73v-1.3M160.7 78v1.2M163.2 75.5h1.3"/>
<path d="M119.2 98h-1.2M121.7 95.5v-1.3M124.2 98h1.3M158.2 98h-1.2M160.7 95.5v-1.3M163.2 98h1.3M121.7 100.5v1.2M138.7 109.2h-1.2M141.2 106.7v-1.2M141.2 111.7v1.3M143.7 109.2h1.3M160.7 100.5v1.2"/>
</g>
<g fill="#000">
<path d="M167.6 56.8l.5 .4-1.6 1.3z"/>
<path d="M138.2 46.5l3 .5-3 .5zM138.2 126.1l3 .5-3 .5z"/>
</g>
<g fill="#808080">
<path d="M118.6 101.3l1.6-1.4-1 1.8z"/>
<path d="M158.7 138.3l2 .4-2 .3zM141.2 138.7l2-.4v.7zM76.4 123.9l2 .4-2 .3zM57.6 124.3l2-.4v.7zM76.4 141.9l2 .4-2 .3zM43.4 142.3l2-.4v.7zM76.4 159.9l2 .4-2 .3zM29.9 160.3l2-.4v.7zM76.4 132.3l2 .4-2 .3zM51 132.7l2-.4v.7zM53 128.6l2-.3v.7zM49 128.3l2 .3-2 .4z"/>
<path d="M121.7 138.7l2-.4v.7zM139.2 138.3l2 .4-2 .3zM215.7 125.1l2 .3-2 .4zM218.4 125.4l2-.3v.7zM241.3 118.6l2 .4-2 .3zM244.8 119l2-.4v.7zM76.9 65.4l.7-.4 .5 2z"/>
<path d="M76.4 147.9l2 .4-2 .3zM42.4 148.3l2-.4v.7zM76.4 153.9l2 .4-2 .3zM38.9 154.3l2-.4v.7zM42.4 136.3l2-.4v.7zM36.9 135.9l2 .4-2 .3z"/>
<path d="M183.1 84.7h.7l-.3 2zM183.5 75.5l.3 2h-.7zM189.1 84.7h.7l-.3 2zM189.5 64.2l.3 2h-.7zM209.3 99.8h.7l-.3 1.9zM209.7 71.7l.3 2.1h-.7z"/>
<path d="M183.5 86.7l.3 2.1h-.7zM183.1 96h.7l-.3 2zM189.5 86.7l.3 2.1h-.7zM189.1 107.2h.7l-.3 2zM21.9 55.5l.3 2h-.7zM21.5 116h.7l-.3 2zM86.4 66.7l.3 2h-.7zM86 104.7h.7l-.3 2zM55.8 64.5l.4 2h-.7zM55.5 107h.7l-.4 2zM49.4 64.8l.4 2h-.7zM49.1 106.7h.7l-.4 2z"/>
</g>
<g font-size="7.1">
<text x="63.1" y="190">1/2&quot; 08B</text>
<text x="63.1" y="197.1">Z: 36</text>
</g>
<g font-size="5.5">
<text x="135.2" y="44.7">A</text>
<text x="135.2" y="124.3">A</text>
</g>
<text font-size="4.9" x="212.1" y="176.1">GAZ NİTRASYON</text>
<g font-size="4.1" fill="#808080">
<text x="50.3" y="44.8" transform="rotate(-90 50.3 44.8)">-0,04</text>
<text x="71.3" y="48.7">1 X 45,00°</text>
<text x="54.9" y="54.8" transform="rotate(-90 54.9 54.8)">89 f7 -0,07</text>
<text x="182.6" y="60.7" transform="rotate(-90 182.6 60.7)">22,5</text>
<text x="188.6" y="77.4" transform="rotate(-90 188.6 77.4)">45</text>
<text x="21" y="88.2" transform="rotate(-90 21 88.2)">125</text>
<text x="85.5" y="91.1" transform="rotate(-90 85.5 91.1)">M80x2</text>
<text x="208.7" y="91.4" transform="rotate(-90 208.7 91.4)">M60x2</text>
<text x="188.6" y="100.3" transform="rotate(-90 188.6 100.3)">45</text>
<text x="48.5" y="117.4" transform="rotate(-90 48.5 117.4)">87,8</text>
<text x="103.1" y="119.9" transform="rotate(-51 103.1 119.9)">10</text>
<text x="182.6" y="118.2" transform="rotate(-90 182.6 118.2)">22,5</text>
<text x="238.4" y="118">3</text>
<text x="64.7" y="123.3">41,5</text>
<text x="200.4" y="124.5">1,5x45</text>
<text x="51.2" y="127.7">4</text>
<text x="60.5" y="131.7">54,75</text>
<text x="98.2" y="126.1" transform="rotate(-51 98.2 126.1)">10</text>
<text x="35.7" y="135.3">7</text>
<text x="92.6" y="133" transform="rotate(-51 92.6 133)">6x</text>
<text x="126.7" y="137.7">38,971</text>
<text x="146.5" y="137.7">38,971</text>
<text x="59.2" y="141.3">70</text>
<text x="58.4" y="147.3">72</text>
<text x="56.8" y="153.3">79</text>
<text x="52.3" y="159.3">97</text>
</g>
<text font-size="4.1" x="168.6" y="54.7" transform="rotate(-48 168.6 54.7)">151,8</text>
<g font-size="3.2">
<text x="153.6" y="186.8">80410102120_9005-2</text>
<text x="153.6" y="190.8">KESME AYAR SOMUNU</text>
<text x="210.7" y="186.6">-</text>
<text x="153.6" y="194.8">FOSFAT /</text>
<text x="153.6" y="198.8">GAZ NITRASYON / - HRC</text>
<text x="230.8" y="198.7">Cap 160 x 108</text>
<text x="230.8" y="202.8">3739.14</text>
</g>
<g font-size="2.8">
<text x="263.7" y="186.7">Ü.Adet:</text>
<text x="263.9" y="190.5">Vers.:</text>
<text x="211.5" y="194.5">Hammadde Adı:</text>
<text x="230.8" y="194.7">Asil Çelik-1050</text>
<text x="138.3" y="202.6">SON KAYIT:</text>
<text x="163.6" y="202.6">23 Kasım 2022 Çarşamba 20:42:54</text>
<text x="212.1" y="198.4">Sip. Ölçüsü:</text>
<text x="212.2" y="202.7">Ağırlık:</text>
</g>
<g font-size="2.6">
<text x="273.4" y="190.4">3</text>
<text x="265.9" y="194.4">GENEL TOLERANS</text>
<text x="264.2" y="198.5">DIN 7168 m T</text>
<text x="264.3" y="202.6">ÖLÇEK</text>
<text x="278.5" y="202.6">1:5</text>
<text x="286.5" y="202.6">A4</text>
</g>
<g font-size="2.5">
<text x="138.3" y="186.4">Parça Kodu:</text>
<text x="138.3" y="190.5">Parça Adı:</text>
<text x="201.2" y="186.5">Ü.Kodu:</text>
<text x="138.3" y="194.5">Kaplama Şekli:</text>
<text x="138.3" y="198.6">Isıl İşlem:</text>
<text x="6.7" y="206.7">D:\Revizyon\DeltaPlast_23112022_01\9005_Yukseklik_Ayar\</text>
</g>
</svg>
